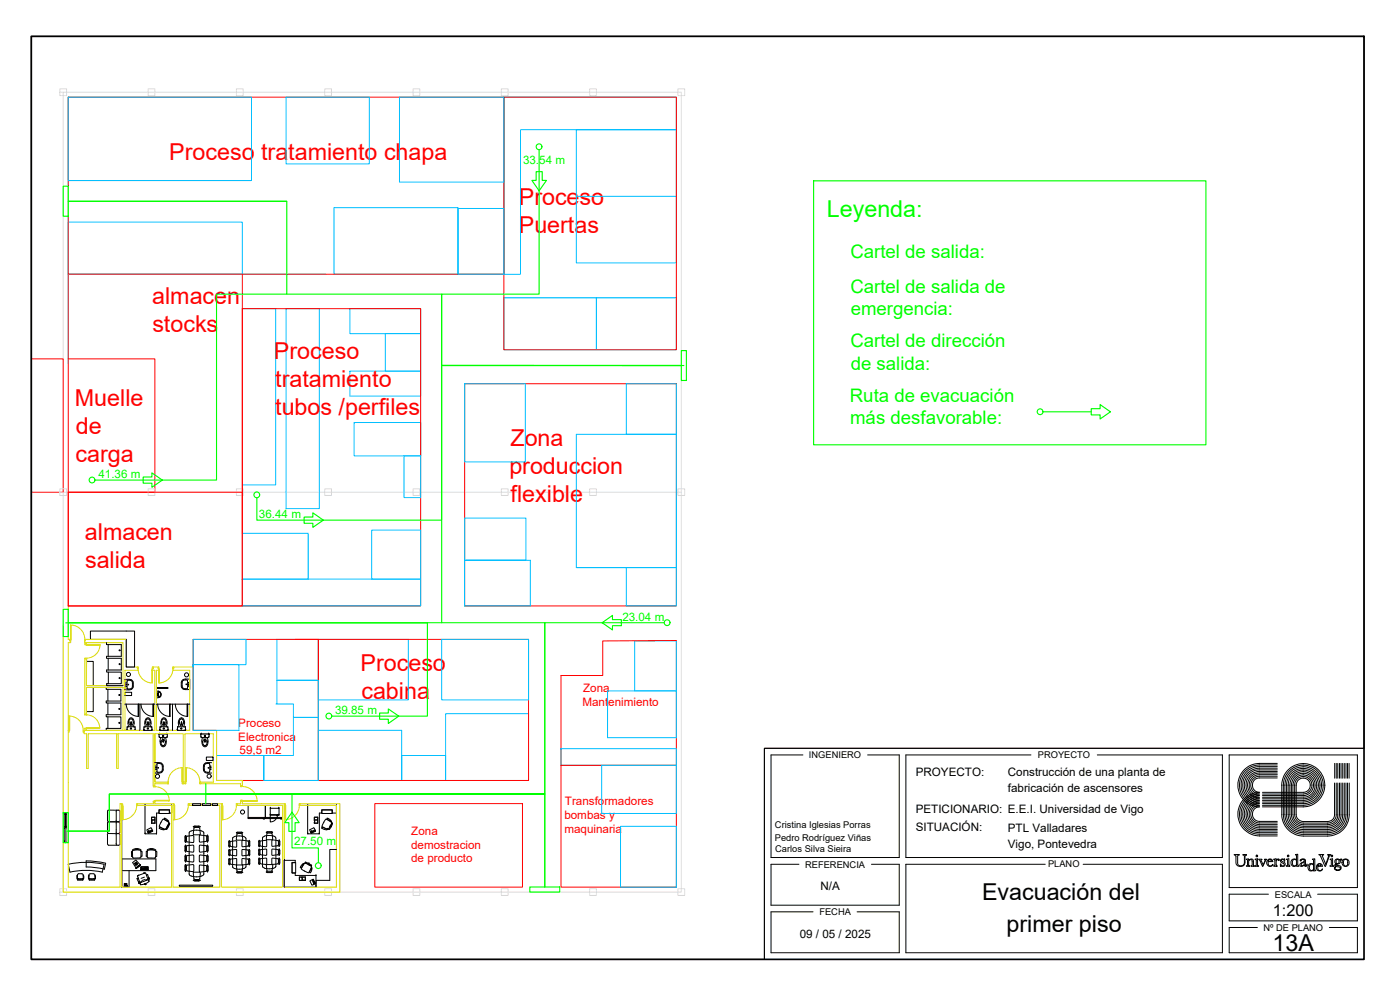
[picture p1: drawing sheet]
<svg xmlns="http://www.w3.org/2000/svg" width="420mm" height="297mm" viewBox="0 0 420 297" stroke-linecap="round" stroke-linejoin="round" font-family="sans-serif">
<!-- layer: Estructura -->
<g fill="none" stroke="#dcdcdc" stroke-width=".3">
<path d="M17.9 26.7h2.1v2h-2.1zM17.9 27.7h1.1M44.5 26.7h2v2h-2zM71 26.7h2v2h-2zM97.5 26.7h2v2h-2zM124 26.7h2v2h-2zM150.5 26.7h2v2h-2zM177 26.7h2v2h-2zM203.5 26.7h2v2h-2zM17.9 147.7h1.1v-120h185.5v120M17.9 146.7h2.1v2h-2.1zM19 147.7h185.5v120h-185.5z"/>
<path d="M44.5 146.7h2v2h-2zM71 146.7h2v2h-2zM97.5 146.7h2v2h-2zM124 146.7h2v2h-2zM150.5 146.7h2v2h-2zM177 146.7h2v2h-2zM203.5 146.7h2v2h-2zM17.9 266.6h2.1v2.1h-2.1zM17.9 267.7h1.1M44.5 266.6h2v2.1h-2zM71 266.6h2v2.1h-2zM97.5 266.6h2v2.1h-2z"/>
<path d="M124 266.6h2v2.1h-2zM150.5 266.6h2v2.1h-2zM177 266.6h2v2.1h-2zM203.5 266.6h2v2.1h-2z"/>
</g>
<!-- layer: Zonas_Fabrica -->
<g fill="none" stroke="#f00" stroke-width=".3">
<path d="M20.5 29.2h130.7v53.1h-130.7zM151.2 29.2h51.8v75.7h-51.8zM20.5 82.3h52.2v99.5h-52.2zM72.7 92.6h53.5v89.2h-53.5zM9.4 107.7h9.6v40h-9.6M20.5 107.7h26v40h-26M139.4 115.1h63.6v66.7h-63.6zM20.5 147.7h52.2v34.1h-52.2zM58 191.8h37.5v42.4h-30.5v-15.1h-7zM88.6 191.8h70v42.4h-63.1v-42.4M168.4 202.7h12.5v-10.4l22.1-.1v37.4h-34.6zM168.4 229.6h34.6v36.6h-34.6z"/>
<path d="M112.5 241.1h44.3v25.1h-44.3z"/>
</g>
<!-- layer: AR_Maquinas -->
<g fill="none" stroke="#00bfff" stroke-width=".3">
<path d="M20.5 29.2h55v25h-55zM20.5 29.2v80M85.9 29.2h24.9v20h-24.9zM119.9 29.2h31.3v25.4h-31.3zM151.2 29.2h51.8v9.7h-46.8v43.4h-5zM173 58.9v-20h30v20h-30v20h30v-20M20.5 66.7h52.2v15.6h-52.2zM137.5 62.6h13.7v19.7h-13.7zM72.7 92.6h10v52.9h-10zM72.7 82.3h25M85.9 92.6h9.9v60h-9.9zM105 92.6h21.2v7.5h-21.2z"/>
<path d="M137.5 82.3v-20h-37.3v20h51M151.2 89.4h27.8v15.5h-27.8zM179 89.4h24v15.5h-24zM105 111.4h21.2v7.5h-21.2zM115.6 100.1h10.6v11.3h-10.6zM139.4 115.1h18.2v23.5h-18.2zM188 115.1h15v15.2h-15zM106.3 126.8h20v10h-20zM121.2 136.8h5v12.5h-5zM111.5 159.1h14.7v14.7h-14.7zM139.4 155.4h18.4v12.7h-18.4zM203 150.3v20h-30h30v-40h-30v40"/>
<path d="M72.7 173.8h53.5v8h-53.5zM72.7 160h19.8v13.8h-19.8zM139.4 168.1h19.8v13.7h-19.8zM188 170.3h15v11.5h-15zM58 191.8h15.8v7.6h-15.8v.7zM58 199.4h13.7v19.7h-13.7zM83.1 191.8h12.4v12.3h-12.4zM95.5 191.8h27.1v18.2h-27.1zM132.5 191.8h26.1v18.2h-26.1zM190.5 192.3h12.5v15h-12.5zM58 200.1h.1M82.8 211.2h5.3v4.1h7.4v-11.2h-12.4v7.1"/>
<path d="M88.1 215.3h7.4v18.9h-16.3v-7.5h8.9zM95.5 219.1h25.1v15.1h-25.1zM133.7 214.2h24.9v20h-24.9zM182.3 207.3h20.7v14h-20.7zM65 226.7h14.2v7.5h-14.2zM120.6 226.7h13.1v7.5h-13.1zM168.4 224.6h34.6v5h-34.6zM180.6 229.6h22.4v14.5h-22.4zM186.2 247.9h16.8v18.3h-16.8z"/>
</g>
<g fill="none" stroke="#000" stroke-width=".3">
<path d="M26 198.4h2v7.3M27.1 189.3h13.3v10.8h-2.5v-8.3h-10.8zM32 192.8v.6h4.4v3.5h-4.4v.6h4.4v3.5h-4.4v.7h4.4v3.4h-4.4v.6h4.9M32.5 193.4v3.5M32.5 197.5v3.5M28 206.2v7.3h-2M31.9 206.2v.6h4.4v3.5h-4.4v.6h4.4v3.5h-4.4v.7h4.4v3.5h-4.4v.5h5M32.4 215.1v3.5h-.5M32.4 206.8v3.5M32.4 210.9v3.5M32.5 201.7v3.4h-.5M37.5 206.9v.1"/>
<path d="M37.5 203.9l1.9 .1M37.5 207.7h2v1h-2zM37.5 203.9v3M37.5 211.3h9M37.9 211.3a3.7 3.7 0 0 0 3.7 3.7M38.1 219l.1 .1M38.1 219h.1M38.1 204.2l.2-.1a1.1 1.1 0 0 1 1.2 .2 1.1 1.1 0 0 1 .2 1.3 .91 .91 0 0 1-1 1.1M38.1 218.2l1.4-.2 1 .2M38.1 204.3v2.3l.2 .1M38.2 218.3h.1M38.2 218.3l-.1 .7"/>
<path d="M38.2 219.1h.1M38.2 219.1h2.3M38.3 206.7h.4M38.7 216.8h.1M38.7 216.8l.5 .7M38.7 216.7h.1M38.7 216.7v.1M39 217.8h.1M39.1 217.5h.2M39.3 216.8h.1M39.3 216.8v.4M39.3 217.2h.1"/>
<path d="M39.3 217.2v-.3l.1 .3M39.4 216.8v.4M39.4 216.8h.1M39.4 204a1.86 1.86 0 0 1-.2 2.9h-1.7M39.5 217.2h.1M39.5 217.5h-.1M39.7 217.8h.1M40 216.7a.74 .74 0 0 0-.7-1 .74 .74 0 0 0-.7 1M40 216.7l-.5 .8M40 216.7h.1M40.2 217l-.2 1.1M40.3 217a1.11 1.11 0 0 0-.3-1.2 1.11 1.11 0 0 0-1.1-.3 2.63 2.63 0 0 0-.3 2.6"/>
<path d="M40.5 219.1h.1M40.5 218.3h.1M40.5 218.3l.1 .7M40.6 219l-.2 .1M40.6 219h.1M41.4 211.3h.2v3.7h-.2zM42 211.3v7.8M42.3 211.3a3.7 3.7 0 0 0 3.7 3.7M43.1 219h.1M43.1 219l.2 .1M43.2 218.3h.1M43.2 218.3l-.1 .7"/>
<path d="M43.2 218.2l1.4-.2 .9 .2M43.3 219.1h.1M43.3 219.1h2.2M43.7 218.1a2.31 2.31 0 0 1 .5-2.7 1.54 1.54 0 0 1 1 2.4l-.1 .3M43.7 216.8h.1M43.7 216.7h.1M44.1 217.8h.1M44.4 217.2v-.4v.4M44.4 217.2v-.3v.3M44.4 217.2h.1M44.4 216.8h.1M44.5 217.2h.1"/>
<path d="M44.7 217.8h.1M45 216.7v.1a.66 .66 0 0 1-.6 .7 .66 .66 0 0 1-.7-.7M45.1 216.7a.75 .75 0 0 0-.8-1 .75 .75 0 0 0-.6 1.1M45.1 216.7h.1M45.5 219.1h.1M45.6 218.3h.1M45.6 218.3v.7M45.6 219l-.1 .1M45.6 219h.1M45.9 211.3h.2v3.7h-.2zM46.9 206.4h3.6l-3.6 .1M46.9 211.3h10"/>
<path d="M47 207.3v2.1zM47 207.3l1 .4M47 207.3h.1M47 209.4h.1M47.3 208.4h.1M47.3 208.4l.3 .8 .4-.1M47.3 211.3a3.7 3.7 0 0 0 3.7 3.7M47.3 208.2l.1 .3M47.3 208.3h.1M47.4 208.2l.2 .2-.2 .2zM47.4 208.4h.1M47.4 208.3h.1"/>
<path d="M47.5 208.3h.1M47.5 208.4h-.1M47.5 208.4h.1M47.5 207.8h.1M47.5 208.9h.1M47.6 209.1h.1M47.6 207.6h.1M47.7 207.7a.72 .72 0 0 1 .6 .7 .72 .72 0 0 1-.6 .7M47.7 207.7a.83 .83 0 0 0 0 1.4M47.7 207.7h.1M47.7 209.1h.1M47.9 219l.2 .1"/>
<path d="M47.9 219h.1M48 219h.1M48 218.2l1.4-.2 .9 .2M48 207.7l-.4-.1-.3 .8M48 209.1l-1 .3M48 207.7l.4 .7-.4 .7M48 218.3h.1M48 218.3v.7M48.1 219.1h.1M48.1 219.1h3.7M48.3 208.4h.1M48.5 218.1a2.38 2.38 0 0 1 .4-2.7 1.41 1.41 0 0 1 1.1 2.2l-.1 .5"/>
<path d="M48.5 216.8a.7 .7 0 0 0 1 .7M48.5 216.8h.1M48.5 216.7h.1M48.9 217.8h.1M49.2 216.8h.1M49.2 217.2h.1M49.2 216.9h.1M49.2 216.9v.3M49.3 217.2h.1M49.5 217.8h.1M49.9 216.7a.74 .74 0 0 0-.7-1 .74 .74 0 0 0-.7 1M49.9 216.7h.1"/>
<path d="M49.9 216.7l-.4 .7M50.3 219.1h.1M50.4 218.3h.1M50.4 218.3l.1 .7M50.4 219l-.1 .1M50.5 219h.1M50.9 211.3h.2v3.7h-.2zM51.8 211.3v7.8M52.6 211.3a3.7 3.7 0 0 0 3.7 3.7M53.2 219l.1 .1M53.2 219h.1M53.3 218.2l1.4-.2 .9 .2"/>
<path d="M53.3 218.3h.1M53.3 218.3l-.1 .7M53.3 219.1h.1M53.3 219.1h2.3M53.5 217l.2 1.1M53.6 217a1.11 1.11 0 0 1 .2-1.2 1.11 1.11 0 0 1 1.1-.3 2.47 2.47 0 0 1 .3 2.6M53.8 216.8h.1M53.8 216.8l.3 .6 .4 .1M53.8 216.7h.1M53.8 216.7v.1M54.1 215.8a.72 .72 0 0 1 .8 .1 .72 .72 0 0 1 .2 .8M54.1 215.8l-.3 .9"/>
<path d="M54.1 217.8h.1M54.4 217.2h.1M54.4 216.9h.1M54.5 216.8h.1M54.5 216.9l-.1 .3zM54.6 217.2h.1M54.7 205.8v.4M54.7 204.9v.9M54.7 206.1l.2 .3 .8 .3M54.7 217.5h-.2M54.8 217.8h.1M55 206.8h1.9"/>
<path d="M55 203.9a1.94 1.94 0 0 0 0 2.8M55.1 204.1l-.4 .8M55.1 216.7l-.4 .7M55.1 216.7h.1M55.2 216.7h.1M55.6 219.1h.1M55.6 218.3h.1M55.6 218.3l.1 .7M55.7 203.7l1.2 .1v3M55.7 203.7l-.7 .2M55.7 204l.6 .2M55.7 219l-.1 .1"/>
<path d="M55.7 204l-.6 .1M55.7 219h.1M56.1 211.3h.2v3.7h-.2zM56.3 204.2v2.2l-.6 .3M46.5 228.8l1.9 .1M47.1 231.4v.2M47.1 229.2v.2M47.1 229.4v2.1M47.7 220.4h.1M47.7 220.4l.1 .8M47.8 221.2h.1M47.8 221.1l1 .2 1.3-.2"/>
<path d="M47.9 220.2l-.2 .2M47.9 220.2h.1M47.9 220.2h2.2M48.3 222.7a.72 .72 0 0 0 .2 .8 .72 .72 0 0 0 .9 0l.2-.8M48.3 229.2a1.56 1.56 0 0 1 .4 1.6M48.3 222.7h.1M48.3 222.6v.1M48.3 229.2l-1-.1-.2 .1M48.4 229l.5 .5M48.7 221.6h.1M48.7 230.8a1.05 1.05 0 0 1-1.6 .7M48.8 221.9l.4 .1"/>
<path d="M48.8 221.9l-.4 .3-.1 .4M48.9 231.2a2.05 2.05 0 0 1-2.4 .7M48.9 229.5v1.7M48.9 222.2v.3l.1-.3M49 222.2v.4M49 222.6h.1M49 222.2h.1M49.1 222.3h.1M49.2 222l.4 .7M49.3 221.6h.1M49.6 222.7h.1M49.7 222.7h.1"/>
<path d="M49.7 221.3a2.44 2.44 0 0 1-.5 2.7 1.46 1.46 0 0 1-1.1-2.2l.1-.5M50.1 220.2l.1 .2v.8M50.1 220.2h.1M50.2 221.2h.1M60.2 220.4h.1M60.2 220.4l.1 .7M60.3 221.1h.1M60.3 221.1l1 .2 1.4-.2M60.4 220.2l-.2 .2M60.4 220.2h.1M60.4 220.2h2.2M60.8 221.3a2.58 2.58 0 0 0 .5 2.7 1.43 1.43 0 0 0 1-2.2l-.1-.5"/>
<path d="M60.8 222.7h.1M60.8 222.7l.4 .9M61.1 229.5v1.7M61.1 231.2l.6 .6M61.2 221.6h.1M61.3 221.9h.1a.7 .7 0 0 1 .8 .8M61.3 230.8a.96 .96 0 0 0 .6 .8 .96 .96 0 0 0 1-.1v-.1M61.3 221.9l-.3 .2-.2 .6M61.4 222.3h.1M61.5 222.2v.3l.1-.3M61.5 222.2v.4M61.5 222.6h.1"/>
<path d="M61.5 222.2h.1M61.6 231.8l1.9 .1M61.7 229l-.6 .5M61.7 229.2a.8 .8 0 0 1 1.2 .2M61.7 229.2a1.56 1.56 0 0 0-.4 1.6M61.8 221.6h.1M61.9 227.1h2v1.1h-2zM62.1 222.6v.1M62.2 222.7a.75 .75 0 0 1-.2 .8 .75 .75 0 0 1-.8 .1M62.2 222.7h.1M62.6 220.2l.1 .2M62.6 220.2h.1"/>
<path d="M62.7 221.1h.1M62.8 220.4h.1M62.8 220.4l-.1 .7M62.9 229.4v2M63.5 228.8l-1.9 .1M19.5 243.9h.3v.4l-.3-.1zM19.5 244.2h.1M19.5 244.3v3.8M19.5 248.2h.3v.4l-.3-.1zM19.5 248.5h.1M19.5 248.5v.1M19.5 252.5h.1"/>
<path d="M19.5 252.4h.1M19.5 252.5l.3-.1v.4h-.3zM19.5 248.6v3.8M19.6 244.2h.1M19.6 244.2v3.9zM19.6 244.3h.1M19.6 248.1h.1M19.6 248.5h.1M19.6 248.6h.1M19.6 248.6v3.9zM19.6 252.5h.1M19.6 252.4h.1"/>
<path d="M19.7 252.8h.1M19.7 244.2v3.9v-3.9M19.8 244.3h.1M19.8 248.1h.1M19.7 248.6v3.9v-3.9M19.7 248.6h.1M19.7 252.4h.1M19.8 248.2h.1M19.8 244.3v3.8M19.8 248.6v3.8M20.5 259.3a24.6 24.6 0 0 1 10.7 0l-.5 2.4a22.2 22.2 0 0 0-9.7 0zM25.8 258.3l3 .2 2.9 .5-.4 1.8"/>
<path d="M25.9 258.3v1.8M32.3 250.5l.1 3 3.2 .1 .4-.4M32.3 243.4l.1 3.1 3.3 .1M32.3 247v2.7M32.3 249.6l.3 .5h3M32.5 250.1l-.3 .3M32.6 243.1h3l.4 .3M32.6 243l-.3 .4M32.6 246.6l-.3 .3M34.8 253.2l.3 .4M34.8 249.6l.3 .5-.3 .3M34.8 246.1l.3 .4"/>
<path d="M34.9 243.4v2.8M34.9 247v2.7M34.9 250.5v2.7M35.1 246.6l-.3 .3M35.1 243l-.3 .4M35.6 246.6l.4 .4v2.7M36 249.6l-.4 .5 .4 .4v2.8M36 243.4v2.8l-.4 .4M36.5 241.7v24.5M39.5 255.6v1.3M39.7 255.6h-.2M39.7 256.9h-.2"/>
<path d="M39.8 255.4v1.8M39.8 255.2v.1M39.8 258.9l1 1.4M40.3 259.1l.5 .6M40.4 259l.5 .6M40.5 258.9l.5 .6M40.6 258.9l.5 .6M40.7 258.8l.5 .6M40.8 258l-1 .8M40.8 258.7l.5 .6M40.8 258.1l1.2 1.3M40.9 258.6l.5 .6"/>
<path d="M41.8 255h-1.5M42.1 255.2l-.9-.3-1.3 .3M42.2 259.5l-1.4 1.1 1.4-1.1M42.2 255.2v.1M42.3 255a1.8 1.8 0 0 0-2.6 .2h.2M42.3 255l-.2 .2M42.3 255.3l-.2 2.1-2 .1-.3-.4M42.3 255.6l.3-.1v1.4M42.3 256.8h.3M43.5 241.7h.1M43.5 241.7l.1 8.5M43.6 241.7h.1"/>
<path d="M43.6 241.7h7.9M43.6 250.2h.1M43.6 241.7h-.1M43.6 250.2h3.3M44.1 249l1.3-.6 .4 1-1.3 .6zM44.2 256.8h-.3M44.2 257.1l.3 .3 1.9 .1 .3-.4M44.2 255.6l-.3-.1v1.4M44.2 255l.2 .2 1.3-.3 .9 .3M44.2 255a1.73 1.73 0 0 1 2.5 .2h-.1M44.2 255.2v.1M44.2 255.3v1.8"/>
<path d="M44.5 249.9h.1M44.6 249.5h.1M44.6 249.5v.3M44.6 249.8h.1M44.7 255h1.6M44.9 249.4l-.3 .1M44.9 249.4h.1M45 249.6l-.4 .2M45 249.4a.4 .4 0 0 1 .3-.3 .4 .4 0 0 1 .4 .2l-.7 .3M45 249.6h.1M45.5 246.7h.1M45.5 245.2h1v1.8h-1z"/>
<path d="M45.5 245.2h1v.8h-1zM46.5 246.1h-1v.9M46.7 256.9h.3M46.7 255.2v.1M46.7 255.4v1.8M46.7 255.6h.3M46.9 250.2h.1M47.1 255.6l-.1 1.3M47.8 243h3v1.1h-3zM47.8 248.4l.3-.1 1.3 .6a1.23 1.23 0 0 1-1.5-.3zM49.3 245.5l1 .5 .3 .6-1.2-.7zM49.4 248.9h.1"/>
<path d="M49.8 248.8h.1M50.1 248.1h.1M50.2 247.8h.1M50.2 247.8l-.1 .3M50.5 248h.1M50.5 248l.4-.8-.1-.2-1 1.8M50.5 248l-.4 .8h-.3M50.6 246.6h.1M50.6 246.7l-1.7-.9-1.1 2v.3l1.8 .8 .5-.8M50.6 246.7l.1 .1M50.7 246.8l-.5 1M51.5 241.7v2.3h-.6v-1h-3.2v1h-.7l-.1 6.2"/>
<path d="M51.5 241.7h.1M55.5 254l.2 1.6M55.5 259.9l.2 1.6M55.5 259.8l.2-.4v.4M55.7 253.6v.4M55.7 254l.1 1.5M55.7 259.9l.1 1.4M55.7 253.5l-.2 .5M55.8 256.7l-.1-.2-.2 .5v1.3l.2 .3 .1-.1M55.8 255.6l-.1 .1M55.8 250.8l-.1 2-.2-1.7 .2-.4 .1 .1M55.8 256.6v1.9"/>
<path d="M55.9 254l.3-.3 1.6-.1 .4 .2-.2 1.8-1.8-.1M55.9 255.2l.3 .2M55.9 259.8l.3-.2 1.6-.2 .4 .3-.2 1.8-1.8-.2M56 251.1v1.2M56 254v1.2M56 257v1.2M56 259.9v1.1M56.2 250.9l-.3 .2M56.2 256.7l-.3 .3M56.2 250.9l1.8-.2 .2 1.8-.4 .3-1.6-.2-.3-.3M56.2 256.7l1.8-.1 .2 1.8-.4 .2-1.6-.2-.3-.2M57.8 241.2h2.5v.5h-2.5z"/>
<path d="M58.5 247.8l-.5 .2h.5M58.5 248.3l-.3 .2-.2 1.7 .2 .3 1.9-.2-.2-1.8M58.5 248l1.5 .1M58.5 247.8l1.3 .1 .2 .2M58.5 248.3h1.1l.3 .2M60.7 241.2h2.6v.5h-2.6zM61.8 250.7l.2 .3M61.8 253.7l.2 .3M61.8 259.7l.2 .3v1.1M61.8 256.7l.2 .3v1.2l-.2 .2M61.8 250.8l-1.8-.2-.2 .2 .2 1.9 1.8-.2M61.8 253.7l-1.8-.1-.2 .2 .1 1.8 1.9-.1"/>
<path d="M61.8 259.7l-1.8-.2-.2 .3 .1 1.8 1.9-.2M61.8 256.7l-1.8-.2-.2 .3 .2 1.8 1.8-.2M62 252.2l-.2 .3M62 254v1.2l-.2 .2M62 251v1.2M62.1 250.7l.2 .3M62.1 253.7l.2 .3M62.1 259.6l.2 .4M62.1 256.6l.2 .4M62.2 252.5l.1 .2M62.2 255.6l.1 .1M62.2 258.5l.1 .1"/>
<path d="M62.3 250.5l.1 .5M62.3 253.5l.1 .5M62.3 259.5l.1 .5M62.3 256.5l.1 .5M62.3 252.2l-.2 .3M62.3 255.2l-.2 .3M62.3 258.2l-.2 .3M62.3 251v1.2M62.3 254v1.2M62.3 257v1.2M62.3 260v1.1M62.3 250.6l-.1 .1"/>
<path d="M62.3 253.6h-.1M62.3 259.5l-.1 .1M62.3 256.5l-.1 .2M62.4 252.2l-.1 .4M62.4 255.2l-.1 .4M62.4 258.2l-.1 .4M62.5 251v1.2M62.5 254v1.2M62.5 257v1.2M62.5 260v1.1M63.8 241.2h1.5v.5h-1.5zM68.6 255.3l.2-.4v.4"/>
<path d="M68.7 252.7l.1 1.4M68.7 255.3l.1 1.5v-1.5M68.8 259.5l-.2-1.5 .2-.4v1.9M68.8 252.7v1.5M68.9 252.3l-.1 .4M68.9 252.4l-.1-.2-.2 .5M69 255.3l.3-.3 1.7-.1v1.8l-1.7-.1-.3-.3v-1M69.1 257.8l1.8-.2 .1 1.8-1.9-.2zM69.2 252.4l-.2 .3M69.3 252.5l1.7-.2v1.8l-1.9-.2-.1-1.2M69.9 251.3v9M70.4 251l-.5 .3"/>
<path d="M70.9 249.8l1.5-.1 .4 .3M71 249.8l1.7 .2M71 250.9h1.6M71 250.8l-.6 .2M72.6 257.7l1.9 .1v1.4l-1.9 .2zM72.6 250.8l.6 .2M72.6 250.3l-.2-.2h-1.2l-.2 1.9h1.8l-.1-1.7M73.2 251l.6 .6M73.8 251.6v8.5M74.5 245.4h10.3M74.5 245.3h10.3M74.5 241.7v3.9"/>
<path d="M74.5 241.7h5.1M74.5 253.6l-.2 .3M74.5 252.6l-.7-.3-1-.2-.2 .2 .1 1.7 1.7-.1M74.5 255.3l-.1-.3-1.8-.1v1.8l1.8-.1 .2-1.3M74.6 252.6v1M74.7 257.7l.1 .3M74.7 252.2l.1 .4M74.7 255l.1 .3M74.7 257.7l.3 .3-.2 1.5M74.7 255l.3 .3M74.7 259.4l.1 .1M74.8 252.1l-.1 .2"/>
<path d="M74.8 259l-.1 .4M74.8 253.6l-.1 .3M74.8 256.3l-.1 .4M74.8 252.1l.2 .5M74.8 252.6v1M74.8 255.3v1.1M74.8 258v1.1M75 255.3v1.2l-.3 .2M75 252.6v1M75 253.6l-.3 .3M77.6 258.9l.2 .5M77.6 253.6l.2 .5"/>
<path d="M77.6 256.2l.2 .4M77.6 252.6v1M77.6 255.2v1M77.6 257.9v1M77.8 257.4l-.2 .5M77.8 252.1l-.2 .5M77.8 254.7l-.2 .5M77.8 258.9l.1 .3M77.8 253.6v.5M77.8 256.2l.1 .3M77.8 257.5v.4M77.8 252.1v.5"/>
<path d="M77.8 254.7v.5M77.8 252.6v1M77.8 255.2v1M77.8 257.9v1M77.9 259.3l-.1 .1M77.9 256.6l-.1 .1M78 252.6l.2-.3 1.6-.2 .3 .2-.2 1.7-1.6-.1M78 253.6l.2 .3M78 252.6v1M78.1 255l1.9-.2v1.8l-1.9-.2zM78.2 259.1l-.2-.2 .1-1.2 1.8-.2 .2 .2-.1 1.6-1.7-.1M78.8 259.9l.1 .3"/>
<path d="M78.9 251.2l-.1 8.8M78.9 251.2a3.2 3.2 0 0 1 3.9 .2M79 245.6l.4 .1zM79.6 245.5l-5.1 .1M79.6 241.8v3.7M79.6 245.5l5.2 .1M80 259.5h1.8l-.3 1.8h-1.3zM80.2 250h1.3l.3 1.7-.1 .3-1.8-.2zM81.1 242.6h.1M81.1 244.5h.1M81.2 242.5h2.5v2l-2.5 .1zM81.2 242.5h.1"/>
<path d="M81.2 244.6h.1M81.7 249.8l-1.8-.1 1.5-.2 .3 .3M82.8 259.9l-.1 .3M82.8 251.4v8.6M83.1 244.6l.2 .2zM83.5 258.9l-.2 .2M83.5 257.9l-.2-.3-1.4-.1-.3 .1v1.7l1.8-.1M83.5 252.4l-.1-.2-1.8-.1v1.7l.1 .1 1.1-.1 .7-.3M83.5 255.2l-.1-.3-1.7-.2-.1 1.8h1.8l.1-.3M83.6 252.5v1M83.6 255.2v1M83.6 257.9v1"/>
<path d="M83.7 242.5h.1M83.7 244.6h.1M83.7 259.2l.1-1.3-.1-.4h.1l.2 1.4-.3 .4M83.7 253.8l.1-1.3-.1-.4 .1-.1 .2 1.5-.3 .4M83.7 256.5l.1-1.3-.1-.4 .1-.1 .2 1.5-.3 .4M83.7 244.4h-2.6v2.2a2.22 2.22 0 0 0 2.2-2.2v.2M83.7 242.6h.1M84.2 245.6l.4 .1zM84.7 241.7v3.9M84.8 241.7h-5.2M85.4 258.1h3.2v.7h-1v3.1h1v.8h6.2M85.4 258.1l-.1 8"/>
<path d="M85.4 258.1h.1M87.7 258.9h1v3h-1zM90.7 259.4l.6-.3-.3 .4a.79 .79 0 0 1-.9 .8zM91.3 259.1h.1M91.4 259l.8 .2 1.3 .8-.8 1.9-2.3-1.2zM91.7 258.9l1.8 .9M91.7 258.9h.1M91.7 258.9l.2-.2 .8 .4M92.4 241.7v8.5M92.4 241.7h.1M92.4 250.2h.1M92.4 250.2h3.4"/>
<path d="M92.5 259.4h.1M92.7 259.1h.1M92.7 259.1l.8 .5v.2M93 248.9l1.2-.5 .5 1-1.3 .6zM93.3 249.9h.1M93.4 249.5h.1M93.4 249.8h.1M93.4 249.5v.3M93.5 259.8h.1M93.8 249.4l-.4 .1M93.8 249.4h.1M94.3 246.7h.1"/>
<path d="M94.3 245.2h1.1v1.8h-1.1zM94.4 245.2h.9v.8h-.9zM94.5 249.3l-1.1 .5M94.5 249.3a.3 .3 0 0 0-.2-.2 .3 .3 0 0 0-.4 .2l-.1 .1M94.5 249.3h.1M95.3 246.1h-.9v.9M95.8 250.2h.1M96.6 248.5l.7 .4h1M96.6 248.5h.1M96.6 248.5a1.25 1.25 0 0 1 1.5 .3h.2M96.6 243h3.1v1.1h-3.1zM98.2 245.5l.9 .4 .3 .7-1.2-.7z"/>
<path d="M98.3 248.8h.1M98.3 248.9h.1M98.3 248.8v.1M98.7 248.8h.1M99 248.1h-.1M99.1 247.8h.1M99.1 247.8l-.1 .3M99.1 247.8a.86 .86 0 0 0 .4-.9 .86 .86 0 0 0-.8-.7l-.9-.4-1.2 2.2a2.34 2.34 0 0 0 2.1 .7l.2-.6M99.4 248h.1M99.4 248l-.5 .8h-.2M99.4 246.6h.1M99.6 247l-.9 1.8"/>
<path d="M99.6 247h.1M99.6 247l.2 .2-.4 .8M100.9 241.7h.1M101 241.7v2.3h-1.3v-1h-3.1v1h-.8v6.2M101 241.7h.1M101 254.9h-2v9.2h-4.1l-.1 2.1M23.2 263.6h.1M23.2 262.5v1.1h-.1v-.9h.1M23.4 264h1.4M23.4 263.8v.3M23.5 263.6h1.2M23.5 263.8h1.2l.1 .3"/>
<path d="M23.5 263.6l-.3 .2 .2 .3M23.6 262.2l1.3 .1 .1 1.3M23.6 262.2l-.4 .3M24.7 263.6l.3 .2-.2 .3M25 262.7h.1v.9h-.1M25 263.6h-.2M25.8 260.1l2.8 .2 2.7 .5M26.7 263.6h.2M26.7 262.7h-.2v.9h.2M26.9 264h1.4M26.9 264.1v-.3h1.3l.1 .3M26.9 263.6l-.2 .2 .2 .3"/>
<path d="M27 263.6l.6 .1M28.2 263.6l-.6 .1M28.2 263.6l.3 .2-.2 .3M28.5 263.6h-.2M28.5 262.7h.2v.9h-.2v-1.1a1.29 1.29 0 0 0-1.8 0v1.1M36.5 261.2h10.3v-3.5h-10.3v8.5h2.2v-5M37.3 265.1h.8v.8h-.8zM37.4 265.2v.3zM37.5 265.7h.4M37.5 265.8h.4M37.5 265.6l-.2 .1h.2M37.5 265.2h.5v.3h-.5z"/>
<path d="M37.8 265.6l.2 .1h-.2M37.9 265.9h.1M37.9 265.9l.1 .1M38 265.9l.2 .1M38 265.8h.1M38 265.9l.1 .1M38.2 265.8l.2 .2M38.2 265.8h.1M38.3 266l-.1 .1M40.7 260.4l1.4-1 .1 .1-1.4 1.1zM41.4 262.7h.1M41.5 262.6l-.1 .1"/>
<path d="M41.6 264.8l.2 .2M41.6 264.7v.3M41.6 264.7l.1 .1M41.7 264.8l-.5-1.2 .2-.1 .6 1.6M41.7 264.8h.1M41.7 264.8l.2 .3M42 265.1h-.1M42 265.1l.2 .3M42.1 265.4l.1 .1M42.2 260h2.3v1.1h-2.3zM42.2 260.8h2.3M42.3 260.8v-.6h2.1v.6"/>
<path d="M42.4 260.7l1.9 .1zM42.4 260.2h1.2v.4h-1.2zM42.4 264.7l-.4 .2M42.5 264.6l-.6 .1M43.2 262.1h.1M43.3 261.9h.1M43.3 261.9l.1 .1M43.3 261.9l-.1 .2M43.3 263.2l-1 .4M43.5 265.3h.1M43.5 265.2l.1 .1M43.6 265.2v.1"/>
<path d="M43.6 265.1h.1M43.6 265.2h.1M43.6 263.8l-1 .4M43.6 265.2h-.2M43.6 260.2h.3v.4h-.3zM43.6 265.2l.2 .2M43.7 265.4h-.2h.3M43.7 261.9l-2.4 .9 .3 .9M43.7 262l.3 .8M43.8 265.4l-.1 .1M43.8 265.2h.1M44 260.2h.3v.4h-.3z"/>
<path d="M44.2 262.5h-.3l.6 1.6M44.3 262.4l.4 1.3M44.4 263.8l-.5 .4M44.4 264l-2 .6M44.5 264.1l.2 .4M44.6 263.4h.1M44.6 263.5h.2l-.1 .2M44.6 263.6l.1 .1M44.6 263.7l.1 .4h-.1M44.7 264.5l-1.5 .8-1 .2M44.7 263.7h.1M44.7 264.4v.1"/>
<path d="M44.8 263.5l-.1 .2M53.8 265.6h10v.4h-10zM55.8 261.4l-.1 .1M55.9 261l.3 .3M58 263h1.8M58.1 263a1.29 1.29 0 0 1-1.3-.8v-12.3a3.3 3.3 0 0 1 3.7-.6l.7 .6v12.3a1.42 1.42 0 0 1-1.4 .8M58.5 264.1h-.5l.5 .2M59.9 263.7l-.3 .2h-1.1M59.9 263.7l.2-1.8-1.8-.2-.3 .3 .2 1.7 .3 .2M60 264l-1.5 .2M60 264.1l-.2 .2-1.3 .1M62 261.1l-.2 .3"/>
<path d="M62.2 261.5l.1 .1M62.3 261.1l-.2 .4M62.4 261.1l-.1 .5M71.1 261.3v-1.8l1.8 .2-.2 1.6M71.1 261.3l.3 .2M71.4 261.7l-.4-.1v.2M71.4 261.5h1M71.4 261.8h1M72.6 261.3l-.2 .2M72.7 261.6l-.3 .1M72.8 261.6l-.4 .3-1.5-.2M73.8 260.1a3.3 3.3 0 0 1-3.9 .2"/>
<path d="M78.9 260.2l.5 .3M79.3 260.5l1.5 .2 1.4-.2M81.7 261.5l-.3 .3-1.5-.2 1.8-.1M82.7 260.2l-.5 .3M85.3 266.1h9.5M85.3 266.1h.1M89.8 263.1h1.9v1.1h-1.9zM89.9 263.2h.7v.9h-.7zM91.4 264.2h.1M91.4 264.1h-.7v-.9h.9v.9M93 264.3l1-.5 .6 1.3-1 .4zM93.5 260.3h.1"/>
<path d="M93.5 260.3a1.29 1.29 0 0 1-.2 1.5l-.1 .1a.83 .83 0 0 1 .1-1.3zM94.1 265.1h.1M94.1 265.1h.4M94.3 264.7l-.2-.2a.3 .3 0 0 0 0-.4 .3 .3 0 0 0-.4 0l.4 1M94.3 264.7l.2 .4M94.3 264.7h.1M94.5 265.1h.1M94.5 265.2h.1M94.8 266.1h.1M94.8 262.7h.1M94.8 262.7v3.4"/>
<circle cx="35.9" cy="199.3" r=".15"/>
<circle cx="35.9" cy="195.1" r=".15"/>
<circle cx="35.8" cy="216.9" r=".15"/>
<circle cx="35.8" cy="208.5" r=".15"/>
<circle cx="35.8" cy="212.7" r=".15"/>
<circle cx="35.9" cy="203.5" r=".15"/>
<circle cx="37.8" cy="205.9" r=".06"/>
<circle cx="37.8" cy="204.9" r=".06"/>
<circle cx="37.8" cy="205.4" r=".11"/>
<circle cx="38.5" cy="205.4" r=".11"/>
<circle cx="38.5" cy="202.4" r=".61"/>
<circle cx="39.3" cy="218.6" r=".11"/>
<circle cx="39.3" cy="218.6" r=".19"/>
<circle cx="44.4" cy="218.6" r=".11"/>
<circle cx="44.4" cy="218.6" r=".19"/>
<circle cx="49.2" cy="218.6" r=".11"/>
<circle cx="49.2" cy="218.6" r=".19"/>
<circle cx="49.2" cy="217" r=".17"/>
<circle cx="54.4" cy="218.6" r=".11"/>
<circle cx="54.4" cy="218.6" r=".19"/>
<circle cx="54.5" cy="217" r=".17"/>
<circle cx="55.9" cy="205.3" r=".11"/>
<circle cx="56" cy="202.5" r=".61"/>
<circle cx="56.6" cy="204.9" r=".06"/>
<circle cx="56.6" cy="205.8" r=".06"/>
<circle cx="56.6" cy="205.3" r=".11"/>
<circle cx="46.8" cy="229.9" r=".06"/>
<circle cx="46.8" cy="230.9" r=".06"/>
<circle cx="46.8" cy="230.4" r=".11"/>
<circle cx="47.3" cy="232.9" r=".61"/>
<circle cx="47.4" cy="230.4" r=".11"/>
<circle cx="49" cy="220.8" r=".11"/>
<circle cx="49" cy="220.8" r=".19"/>
<circle cx="61.5" cy="220.8" r=".19"/>
<circle cx="61.5" cy="220.8" r=".11"/>
<circle cx="62.5" cy="230.4" r=".11"/>
<circle cx="62.8" cy="232.9" r=".61"/>
<circle cx="63.2" cy="230.9" r=".06"/>
<circle cx="63.2" cy="229.9" r=".06"/>
<circle cx="63.2" cy="230.4" r=".11"/>
<circle cx="72.8" cy="243.6" r=".61"/>
</g>
<path d="M19.7 244.2h.1M19.7 248.1h.1M19.6 248.5l.1 .1M19.6 252.4l.1 .1M19.7 248.5l-.1 .1M19.7 252.4l-.1 .1M19.8 248.6v4.2" fill="none" stroke="#dcdcdc" stroke-width=".3"/>
<g fill="none" stroke="#dd0" stroke-width=".3">
<path d="M20.9 191.8h.3v.5h-.3zM21.1 187.5a4.3 4.3 0 0 1 4.3 4.3M21.2 187.5h.1v4.3h-.1zM25.4 191.8h.3v.5h-.3zM25.5 193.2h.5v.2l-.5 .1zM25.5 197.5h.5v.2h-.5zM26 193.4h4.1v.2h-4.1zM30 193.4a4.1 4.1 0 0 1-4.1 4.1M20.5 219.1h.2v.6h-.2zM20.7 214.8a4.3 4.3 0 0 1 4.3 4.3M20.7 214.9h.2v4.2h-.2zM25 219.1h.2v.6h-.3z"/>
<path d="M25.5 218.4l.5 .1v.2h-.5zM25.5 214.3h.5v.2h-.5zM25.9 214.5a4 4 0 0 1 4 4M26 218.3h4v.2h-4zM41.2 200.1h.3v.5h-.3zM41.4 200.6a4.3 4.3 0 0 0 4.3 4.3M45.6 200.6h.2v4.3h-.2zM45.7 200.1h.3v.5h-.2zM47.4 200.1h.3l-.1 .5h-.2zM47.6 200.6h.2v4.3h-.2zM51.9 200.1h.3v.5h-.3zM51.9 200.6a4.3 4.3 0 0 1-4.3 4.3"/>
<path d="M46 235.8h.5v.3h-.5zM46.5 236a4.3 4.3 0 0 1 4.3 4.3M50.2 234.6h.3v.6h-.3zM54.6 230.4h.2v4.2h-.2zM54.8 230.3a4.3 4.3 0 0 0-4.3 4.3M54.8 234.6h.2v.6h-.3zM55.5 234.6h.2l.1 .5h-.3zM55.7 230.3a4.3 4.3 0 0 1 4.3 4.3M55.7 230.4h.2v4.2h-.2zM60 234.6h.2v.5h-.3zM72.2 235.7h.6v.3h-.6zM72.7 236a4.4 4.4 0 0 1 4.5 4.4"/>
<path d="M36.5 241.2h.3l-.1 .5h-.2zM36.7 241.7h.3v4.2h-.3zM41 241.2h.3v.5h-.2zM41 241.6a4.3 4.3 0 0 1-4.3 4.3M46 240.3l.5 .1v.2h-.5zM46.5 240.1h4.3v.3h-4.3zM52 241.2h.3l-.1 .5h-.2zM52.2 241.7h.3v4.2h-.3zM56.5 241.2h.3v.5h-.3zM56.5 241.6a4.3 4.3 0 0 1-4.3 4.3M66.5 241.2h.3l-.1 .5h-.2zM66.7 241.7h.2v4.3h-.2z"/>
<path d="M70.9 241.2h.3v.5h-.2zM71 241.6a4.3 4.3 0 0 1-4.3 4.3M72.2 240.1l.6 .1v.2h-.6zM72.8 240.2h4.4v.2h-4.4zM85.3 241.2h.3v.5h-.3zM85.6 241.7h.2v4.2h-.2zM89.8 241.2h.3v.5h-.3zM89.8 241.6a4.3 4.3 0 0 1-4.3 4.3"/>
</g>
<g fill="none" stroke="#dd0" stroke-width=".3">
<path d="M19 187.6v80.1h83v-26.5h-12.2M20.5 181.8v10h.8M21.2 191.8v1h-.7v26.3h.4M25.4 192.3l.1 .5M25.4 191.8h12.5v8.3h3.6M25.5 192.8h11.4v12.9h-10.9v-8.2M25.5 192.8v.4M25.5 197.5v17M26 192.8v.8M20.5 219.7v46.5h15.5v-25h.5v25h15v-24.5h-10.2v-.5h4.7v-.6h.5v.6h5.5l-.1 25h14.1v-24.5h-9.2v-.5h10M25.2 219.1v1.1h.8v10.4h.5v-10.4h19.5v15.6h.5v-.7h4M25.5 218.5v.6"/>
<path d="M26 214.5v-8.3h10.9v12.9M26 218.3v.8M41.5 201.1h-4v18M45.6 201.1h.8l.1 18h-21.5M45.7 200.1h2M47.8 201.1h-.9l.1 18h9.9v-18h-5M51.9 200.1h6.1v19h7v15.1M65 219.1v15.1h7.7v1.8M35 220.2v10.4h.5v-10.4M46.5 220.2v14.5h4M46.5 220.2h8.5v14.5h-.2M46.5 220.2v14.5"/>
<path d="M54.7 235.1h1.1M55.7 234.7h-.2v-14.5h8.5v14.5h-4M59.9 235.1h12.3v.9M66.7 241.7h-.2v24.5h18.3v-24.5h-13.8M72.2 240.1v1.1h-1.3M72.2 240.1h.6M72.7 240.1v1.1h12.9M85.3 241.7v24.5M85.6 241.7h-.3v24.5M89.8 241.7h11.2v24.5h-15.7"/>
</g>
<!-- layer: Evacuacion 1er piso -->
<g fill="none" stroke="#0f0" stroke-width=".34">
<path d="M19 55.9h1.5v9h-1.5zM160.9 51.5h1.8v2.6h1.3l-2.2 3.2-2.2-3.2h1.3zM161.8 44.9v43.4h-29.3v21.3l72 .1h-72v-21.4h-46.4M244.2 54.3h117.7v79.2h-117.7zM86.1 60.4h-65.6h65.6v27.9h-21.1v55.7h-36.5M132.5 109.6v77.2M204.5 105.2h1.5v9h-1.5zM205.2 109.7h-72.7v46.4h-55.4v-6.7M313.1 123.6h14.4M327.5 122.6h2.7v-1.2l3 2.2-3 2.1v-1.2h-2.7zM43 143.1h2.6v-1.2l3.1 2.1-3.1 2.2v-1.2h-2.6zM91.3 155.1h2.6v-1.2l3.1 2.2-3.1 2.1v-1.2h-2.6z"/>
<path d="M19 182.8h1.5v8.2h-1.5zM19.7 186.9h108.6M20.5 186.8h143v79.3v-79.3h35.8M128.3 186.8v28.1h-28.7M180.7 186.8l3.1-2.2v1.3h2.7v1.8h-2.7v1.3zM113.9 213.9h2.6v-1.2l3.2 2.2-3.2 2.2v-1.3h-2.6zM61.8 238.2h101.7h-130.7v11.2h-12.3M61.8 235.1v6.1M19 243.8h1.5v9h-1.5zM19.8 249.4h13v-11.2h54.8v16.2h7.9v4.5M87.6 243.7l2.2 3.1h-1.2v2.7h-1.9v-2.7h-1.2zM159 266.1h9v1.6h-9z"/>
<circle cx="161.8" cy="44" r=".87"/>
<circle cx="312.1" cy="123.5" r=".87"/>
<circle cx="27.6" cy="144" r=".87"/>
<circle cx="77.1" cy="148.5" r=".87"/>
<circle cx="200.2" cy="186.8" r=".87"/>
<circle cx="98.7" cy="214.8" r=".87"/>
<circle cx="95.5" cy="259.7" r=".87"/>
</g>
<!-- layer: Ventana grafica 1 -->
<path d="M9.4 10.9h400v213.6h-180v63.4h-220zM368.9 226.5v39.8M407.4 226.5v39.8" fill="none" stroke="#000" stroke-width=".3"/>
<!-- layer: Borde Formato -->
<path d="M9.4 10.9h400v277h-400z" fill="none" stroke="#000" stroke-width=".51"/>
<!-- layer: Cajetin.Lineas -->
<path d="M241 226.5h-9.6v30.8h38.5v-30.8h-9.5M309.4 226.5h-37.5v30.8h95v-30.8h-37.6M368.9 226.5h38.5M409.4 224.5h-180v63.4M239.8 259.3h-8.4v12.3h38.5v-12.3h-8.4M313.7 259.3h-41.8v26.6h95v-26.6h-41.8M244 273.6h-12.6v12.3h38.5v-12.3h-12.7M368.9 266.3h38.5M377.4 278.3h-8.5v7.6h38.5v-7.6h-8.5M380.7 268.3h-11.8v8h38.5v-8h-12" fill="none" stroke="#000" stroke-width=".3"/>
<!-- layer: 0 -->
<g fill="none" stroke="#000" stroke-width=".3">
<path d="M378 229.1h5.3M378 237.7a6.5 6.5 0 0 0-6.5 6.6 6.5 6.5 0 0 0 6.5 6.5M378 229.1a6.5 6.5 0 0 0-6.5 6.5 6.5 6.5 0 0 0 6.5 6.5M378.9 238.7h12.3M383.3 229.5h-5.3a6.1 6.1 0 0 0-6 6.1 6.1 6.1 0 0 0 6 6 2.65 2.65 0 0 0-2.6 2.7 2.65 2.65 0 0 0 2.6 2.6h5.3M383.3 230h-5.3a5.5 5.5 0 0 0-5.5 5.6 5.5 5.5 0 0 0 5.5 5.5 3.2 3.2 0 0 0-3.1 3.2 3.2 3.2 0 0 0 3.1 3.1h5.3M383.3 230.5h-5.3a5.1 5.1 0 0 0-5 5.1 5.1 5.1 0 0 0 5 5.1 3.6 3.6 0 0 0-3.6 3.6 3.6 3.6 0 0 0 3.6 3.6h5.3M383.3 231h-5.3a4.6 4.6 0 0 0-4.6 4.6 4.6 4.6 0 0 0 4.6 4.5 4.1 4.1 0 0 0-4.1 4.2 4.1 4.1 0 0 0 4.1 4.1h5.3M383.3 231.5h-5.3a4.1 4.1 0 0 0-4.1 4.1 4.1 4.1 0 0 0 4.1 4.1 4.6 4.6 0 0 0-4.6 4.6 4.6 4.6 0 0 0 4.6 4.6h5.3M383.3 231.9h-5.3a3.6 3.6 0 0 0-3.6 3.7 3.6 3.6 0 0 0 3.6 3.6 5.1 5.1 0 0 0-5 5.1 5.1 5.1 0 0 0 5 5h5.3M383.3 232.4h-5.3a3.1 3.1 0 0 0-3.1 3.2 3.1 3.1 0 0 0 3.1 3.1 5.6 5.6 0 0 0-5.5 5.6 5.6 5.6 0 0 0 5.5 5.5h5.3M383.3 232.9h-5.3a2.67 2.67 0 0 0-2.6 2.7 2.67 2.67 0 0 0 2.6 2.6 6 6 0 0 0-6 6.1 6 6 0 0 0 6 6h5.3"/>
<path d="M383.3 233.4h-5.3a2.16 2.16 0 0 0-2.1 2.2 2.16 2.16 0 0 0 2.1 2.1M384.7 235.5v8.9a6.5 6.5 0 0 0 6.5 6.5h7.2M385.1 235.5v8.8a6 6 0 0 0 6.1 6h7.2M385.6 235.5v8.8a5.6 5.6 0 0 0 5.6 5.6h7.2M386.1 235.5v8.8a5 5 0 0 0 5.1 5.1h7.2M386.6 235.5v8.8a4.6 4.6 0 0 0 4.6 4.6h7.2M387.1 235.5v8.8a4 4 0 0 0 4.1 4.1h7.2M387.6 235.5v8.9a3.5 3.5 0 0 0 3.6 3.5h7.2M388 235.5v8.9a3.1 3.1 0 0 0 3.2 3.1h7.2M388.5 235.5v8.9a2.54 2.54 0 0 0 2.7 2.6h7.2M389 235.5v8.9a2.17 2.17 0 0 0 2.2 2.1h7.2M391.1 233.5a2.1 2.1 0 0 1 2.1 2.1"/>
<path d="M391.1 229.1a6.5 6.5 0 0 1 6.5 6.6M391.1 233a2.6 2.6 0 0 1 2.6 2.6M391.1 232.5a3.1 3.1 0 0 1 3.1 3.1M391.1 232a3.6 3.6 0 0 1 3.6 3.5 3.6 3.6 0 0 1-3.5 3.7h-12.3M391.1 231.5a4 4 0 0 1 4.1 4.1M391.1 231a4.5 4.5 0 0 1 4.5 4.6M391.1 230.5a5.1 5.1 0 0 1 5.1 5.1M391.1 230.1a5.5 5.5 0 0 1 5.5 5.5M391.1 229.6a6 6 0 0 1 6 6M391.1 233.5a2.1 2.1 0 0 0-2.1 2.2M391.1 233a2.54 2.54 0 0 0-2.6 2.7M391.1 232.5a3.1 3.1 0 0 0-3.1 3.2"/>
<path d="M391.1 232a3.5 3.5 0 0 0-3.5 3.7M391.1 231.5a4 4 0 0 0-4 4.2M391.1 231a4.6 4.6 0 0 0-4.5 4.7M391.1 230.5a5.1 5.1 0 0 0-5 5.2M391.1 230.1a5.5 5.5 0 0 0-5.5 5.6M391.1 229.6a6 6 0 0 0-6 6.1M391.2 229.1a6.5 6.5 0 0 0-6.5 6.6M393.2 235.5a2.1 2.1 0 0 1-2 2.2h-12.3M393.7 235.5a2.68 2.68 0 0 1-2.5 2.7h-12.3M394.2 235.5a3.1 3.1 0 0 1-3.1 3.2M395.2 235.5a4.1 4.1 0 0 1-4 4.2h-12.3M395.6 235.5a4.6 4.6 0 0 1-4.5 4.6"/>
<path d="M396.2 235.5a5.1 5.1 0 0 1-5.1 5.2M396.6 235.5a5.5 5.5 0 0 1-5.5 5.6M397.1 235.5a6 6 0 0 1-6 6.1M397.6 235.5a6.6 6.6 0 0 1-6.5 6.6M400.5 234.9v9.6M400.6 229.1v4.4M401 229.1v4.4M401 234.9v9.6M401.5 229.1v4.4M401.5 234.9v9.6M402 229.1v4.4M402 234.9v9.6"/>
<path d="M402.5 229.1v4.4M402.5 234.9v9.6M403 229.1v4.4M403 234.9v9.6M403.4 229.1v4.4M403.4 234.9v9.6M403.9 229.1v4.4M403.9 234.9v9.6M404.4 229.1v4.4M404.4 234.9v9.7M404.9 229.1v4.4M404.9 234.9v9.6"/>
<path d="M370.4 256.4h1.5l-.5 .4v2a1.02 1.02 0 0 0 1.1 1 1.02 1.02 0 0 0 1-1.1v-1.9l-.5-.4h1.1l-.5 .6v1.7a1.37 1.37 0 0 1-1.2 1.3 1.37 1.37 0 0 1-1.5-1.1v-2.1zM374.1 257.8l.6-.1v.4a.76 .76 0 0 1 .9-.4 .76 .76 0 0 1 .6 .7v1.2l.3 .3h-1l.3-.2v-1.3a.53 .53 0 0 0-.5-.5 .53 .53 0 0 0-.6 .4v1.3l.4 .3h-1l.3-.3v-1.4zM376.7 257.8l.7-.1v2l.3 .2h-1.1l.4-.3v-1.6zM377 256.7h.4v.3h-.4zM377.8 257.8h.9l-.2 .3 .6 1.4 .6-1.3-.2-.4h.6l-1.1 2.2zM378 242.1a2.18 2.18 0 0 0-2.1 2.2 2.18 2.18 0 0 0 2.1 2.2h5.3M378 250.8h5.3M378.9 242.1h12.3M378.9 240.1h12.3M378.9 240.7h12.3M378.9 241.1h12.3M378.9 241.6h12.3"/>
<path d="M380.4 258a.84 .84 0 0 1 1-.3 .84 .84 0 0 1 .6 .8h-1.4v.4a.76 .76 0 0 0 .7 .9l.7-.4a1.05 1.05 0 0 1-1.6 .3 1.05 1.05 0 0 1 0-1.7zM380.7 258a.46 .46 0 0 1 .6-.2 .46 .46 0 0 1 .3 .6h-1zM382.3 257.8l.6-.1 .1 .5a.47 .47 0 0 1 .4-.5 .47 .47 0 0 1 .5 .4l-.2 .1-.2-.3-.5 .4v1.3l.3 .3h-1l.3-.3v-1.6zM384.4 257.9l.5-.2 .5 .2 .2-.2v.7a.59 .59 0 0 0-1-.4v.3a1.08 1.08 0 0 1 .9 1.5l-.5 .2-.5-.3-.2 .3v-.8a.64 .64 0 0 0 .5 .6 .64 .64 0 0 0 .6-.3l-.1-.3-.9-.6zM386.1 257.8l.7-.1v2l.3 .2h-1.1l.4-.2v-1.7zM386.4 256.7h.4v.3h-.4zM388 258.1l.7-.3 .4 .4v1.2l-.4 .4-.5-.1-.3-.4zM388.8 256.4l.7-.1v3.1l.3 .5-.6 .1-.1-.4a1.07 1.07 0 0 1-1.7-.5 1.07 1.07 0 0 1 1-1.4l.7 .3v-1.3zM390.2 258a.86 .86 0 0 1 1-.3 .86 .86 0 0 1 .6 .8v1.2l.4-.2a.38 .38 0 0 1-.4 .5 .38 .38 0 0 1-.4-.4 .7 .7 0 0 1-.7 .4 .7 .7 0 0 1-.6-.6l1.3-.9v-.5a.6 .6 0 0 0-.6-.2 .6 .6 0 0 0-.4 .5zM390.6 259.2l.8-.6v.8a.47 .47 0 0 1-.4 .4 .47 .47 0 0 1-.5-.4zM392.3 259.5h.1M393.1 259.5l.6-.3 .5 .4v1.2l-.3 .3a.91 .91 0 0 1-1-.5 .91 .91 0 0 1 .2-1.1z"/>
<path d="M393.9 257.8l.7-.1v3.3l.3 .2-.6 .2-.1-.4a1.03 1.03 0 0 1-1.4-.1 1.03 1.03 0 0 1 0-1.4 1.03 1.03 0 0 1 1.4-.1v-1.3zM395.4 259.4a.87 .87 0 0 1 .9-.2 .87 .87 0 0 1 .6 .7h-1.4v.4a.76 .76 0 0 0 .5 .9 .76 .76 0 0 0 .9-.4 1.06 1.06 0 0 1-1.6 .3 1.06 1.06 0 0 1 .1-1.7zM395.6 259.4a.46 .46 0 0 1 .6-.2 .46 .46 0 0 1 .3 .6h-1zM395.9 256.4h1.4l-.5 .4 1.1 2.6 .8-2.5-.3-.5h.9l-1.5 3.6h-.2l-1.4-3.3zM399.2 257.8l.7-.1v1.9l.4 .3h-1.1l.3-.3v-1.6zM399.5 256.7h.4v.3h-.4zM400.5 244.5a2.03 2.03 0 0 1-2.1 2M400.8 257.9a.93 .93 0 0 1 1.2 .1l.5-.3 .3 .2-.7 .1a1.05 1.05 0 0 1-1.2 1.4v.2l1.1 .1a.7 .7 0 0 1 .5 .7 .7 .7 0 0 1-.5 .7h-.5a.78 .78 0 0 1-1-.8l.3-.1a.71 .71 0 0 0 .6 .9 .71 .71 0 0 0 .8-.8l-1.6-.5v-.3l.4-.3-.4-.5zM401 244.5a2.54 2.54 0 0 1-2.6 2.5M401.1 258l.1-.1a.62 .62 0 0 1 .7 .6 .62 .62 0 0 1-.7 .6l-.2-.3zM401.5 244.5a2.91 2.91 0 0 1-3.1 2.9M402 244.5a3.5 3.5 0 0 1-3.6 3.4"/>
<path d="M402.5 244.5a3.9 3.9 0 0 1-4.1 3.9M403 244.5a4.5 4.5 0 0 1-4.6 4.4M403.4 258a.63 .63 0 0 1 .6-.1 .63 .63 0 0 1 .5 .5v.5a.79 .79 0 0 1-.7 1 1.24 1.24 0 0 1-.4-1.9zM403.4 244.5a4.9 4.9 0 0 1-5 4.9M403.9 244.5a5.5 5.5 0 0 1-5.5 5.4M404.4 244.5a5.9 5.9 0 0 1-6 5.8M404.9 244.5a6.4 6.4 0 0 1-6.5 6.4"/>
<circle cx="403.9" cy="258.8" r="1.11"/>
</g>
<text font-size="17.5" fill="#f00" x=".8" y="143.9">s</text>
<g font-size="7" fill="#f00">
<text x="50.8" y="48">Proceso tratamiento chapa</text>
<text x="155.7" y="61.6">Proceso</text>
<text x="155.7" y="69.9">Puertas</text>
<text x="45.7" y="91.2">almacen</text>
<text x="45.7" y="99.5">stocks</text>
<text x="82.2" y="107.6">Proceso</text>
<text x="82.6" y="116">tratamiento</text>
<text x="22.5" y="121.9">Muelle</text>
<text x="82.6" y="124.4">tubos /perfiles</text>
<text x="22.7" y="130.2">de</text>
<text x="153.2" y="133.8">Zona</text>
<text x="22.7" y="138.5">carga</text>
<text x="152.9" y="142.1">produccion</text>
<text x="153.2" y="150.6">flexible</text>
<text x="25.5" y="162">almacen</text>
<text x="25.5" y="170.4">salida</text>
<text x="108.2" y="201.4">Proceso</text>
<text x="108.5" y="209.7">cabina</text>
</g>
<text font-size="7" fill="#0f0" x="248.2" y="65.1">Leyenda:</text>
<g font-size="7">
<text x="294.7" y="270.1">Evacuación del</text>
<text x="302.1" y="279.7">primer piso</text>
<text x="381.9" y="285.3">13A</text>
</g>
<g font-size="5.6" fill="#0f0">
<text x="255.2" y="77.4">Cartel de salida:</text>
<text x="255.2" y="88">Cartel de salida de</text>
<text x="255.3" y="94.6">emergencia:</text>
<text x="255.2" y="104.3">Cartel de dirección</text>
<text x="255.3" y="110.9">de salida:</text>
<text x="255.1" y="120.6">Ruta de evacuación</text>
<text x="255.1" y="127.3">más desfavorable:</text>
</g>
<text font-size="4.9" x="382" y="274.8">1:200</text>
<g font-size="3.5" fill="#0f0">
<text x="157" y="49.3">33.54 m</text>
<text x="29.5" y="143.5">41.36 m</text>
<text x="77.7" y="155.3">36.44 m</text>
<text x="186.8" y="186.3">23.04 m</text>
<text x="100.5" y="214.2">39.85 m</text>
<text x="88.3" y="253.6">27.50 m</text>
</g>
<g font-size="3.5" fill="#f00">
<text x="175" y="207.7">Zona</text>
<text x="174.8" y="211.9">Mantenimiento</text>
<text x="71.5" y="218">Proceso</text>
<text x="71.5" y="222.2">Electronica</text>
<text x="71.9" y="226.2">59,5 m2</text>
<text x="169.4" y="245.6">bombas y</text>
<text x="169.5" y="241.5">Transformadores</text>
<text x="123.4" y="250.5">Zona</text>
<text x="169.4" y="249.8">maquinaria</text>
<text x="123.4" y="254.6">demostracion</text>
<text x="123.4" y="258.8">de producto</text>
</g>
<g font-size="3.5">
<text x="274.8" y="232.8">PROYECTO:</text>
<text x="302.5" y="232.7">Construcción de una planta de</text>
<text x="302.5" y="237.6">fabricación de ascensores</text>
<text x="274.8" y="243.8">PETICIONARIO: E.E.I. Universidad de Vigo</text>
<text x="274.8" y="249.5">SITUACIÓN:</text>
<text x="302.5" y="249.5">PTL Valladares</text>
<text x="302.5" y="254.5">Vigo, Pontevedra</text>
<text x="246.3" y="267.2">N/A</text>
<text x="240" y="281.5">09 / 05 / 2025</text>
</g>
<g font-size="2.8">
<text x="242.8" y="227.5">INGENIERO</text>
<text x="311.5" y="227.5">PROYECTO</text>
<text x="232.6" y="248.6">Cristina Iglesias Porras</text>
<text x="232.5" y="252.2">Pedro Rodríguez Viñas</text>
<text x="232.7" y="255.5">Carlos Silva Sieira</text>
<text x="241.6" y="260.3">REFERENCIA</text>
<text x="314.5" y="260.3">PLANO</text>
<text x="382.6" y="269.3">ESCALA</text>
<text x="245.9" y="274.6">FECHA</text>
<text x="379.2" y="279.3">Nº DE PLANO</text>
</g>
</svg>
